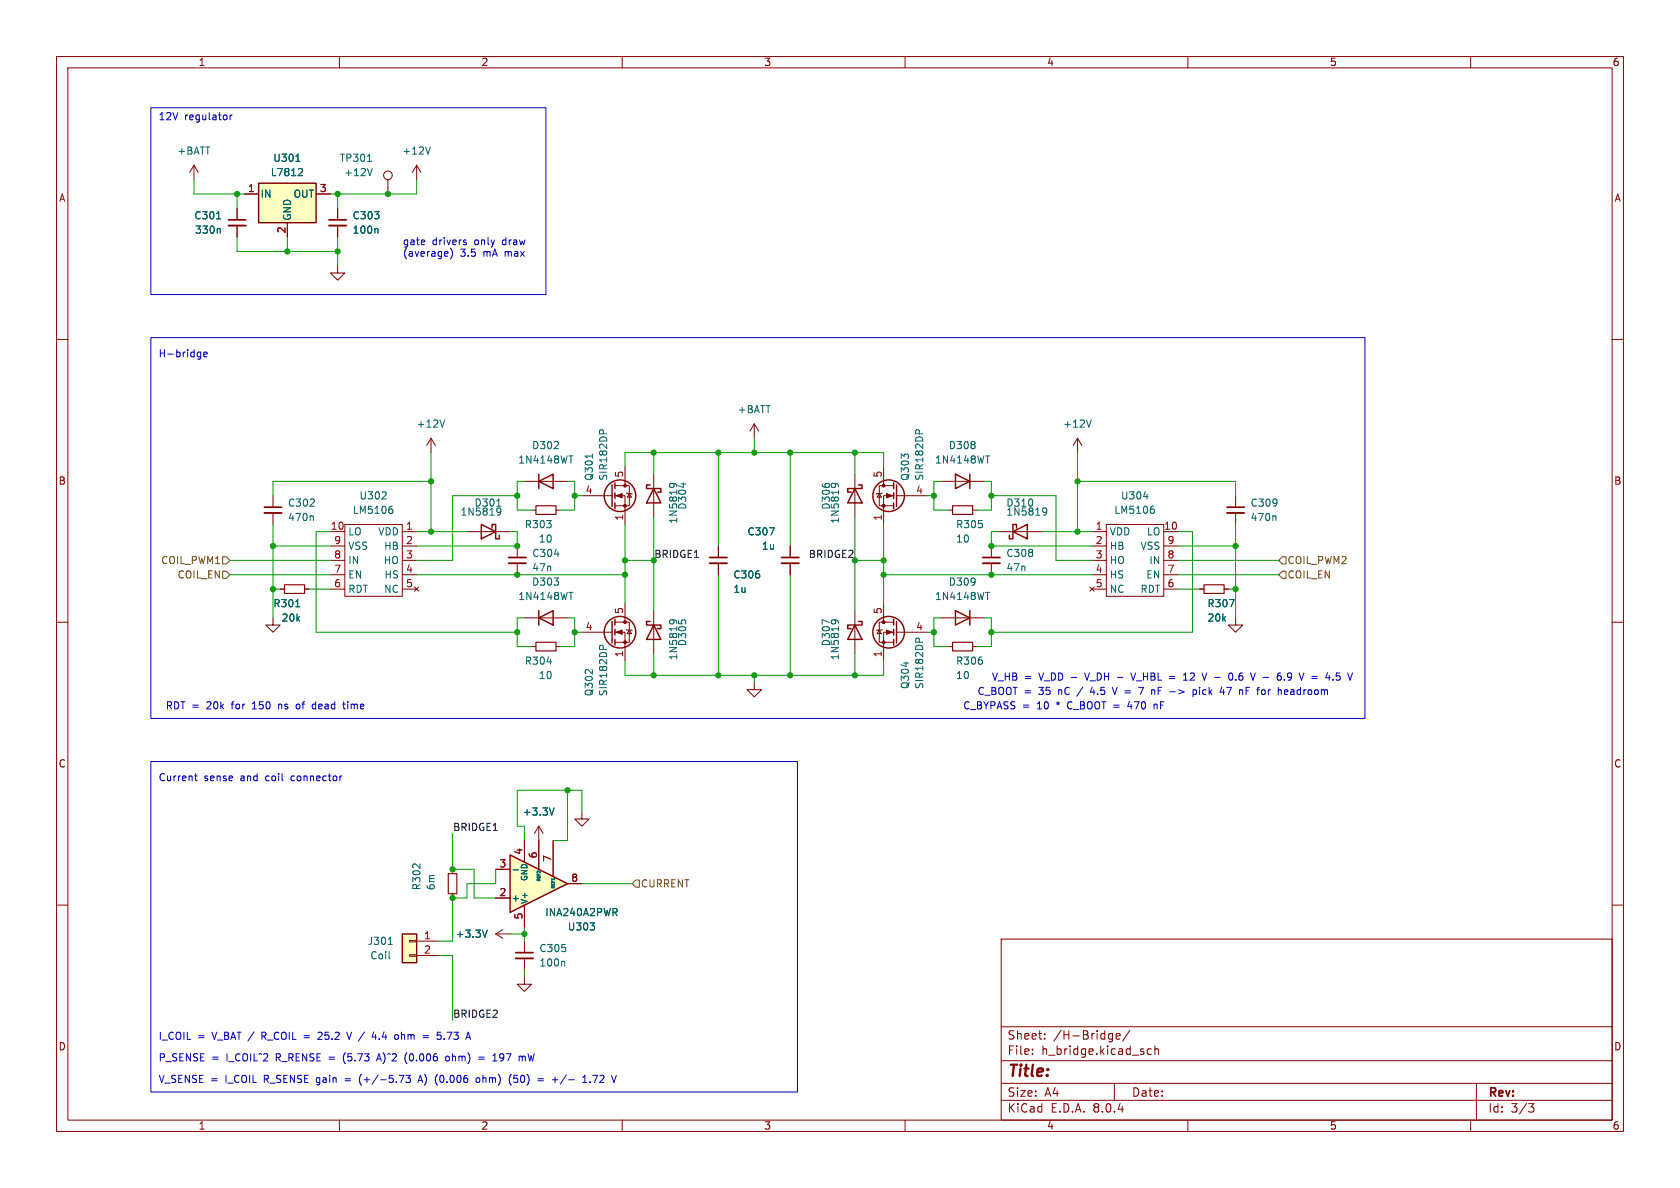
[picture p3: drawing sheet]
<svg xmlns="http://www.w3.org/2000/svg" width="297mm" height="210mm" viewBox="0 0 297 210" stroke-linecap="round" stroke-linejoin="round" font-family="sans-serif">
<g fill="none" stroke="#840000" stroke-width=".18">
<path d="M10 10h277v190h-277zM12 12h273v186h-273zM60 10v2M110 10v2M160 10v2M210 10v2M260 10v2M10 60h2M285 60h2M76.2 77.5l-.8 1.2M76.2 77.5v2.5M76.2 77.5l.8 1.2"/>
<path d="M133.3 74.9l-.7 1.3M133.3 74.9v2.6M133.3 74.9l.8 1.3M190.5 77.5l-.8 1.2M190.5 77.5v2.5M190.5 77.5l.8 1.2M58.4 94h2.6M58.4 96.5h2.6M58.4 99.1h2.6M61 92.7h10.1v12.7h-10.1zM71.1 94h2.6M71.1 96.5h2.6"/>
<path d="M71.1 99.1h2.6M82.5 94h7.7M91.4 96.5v2.1M91.4 99.6v2M92.7 85.1h7.6M94 90.2h.7M98.3 90.2h.8M102.9 87.6h5.3M108.7 87.6h1.8v5.1M108.7 85.9h2.6v3.5h-2.6M110.5 82.6v3.3M110.7 87.1l.2 .1h.7l.2 .2"/>
<path d="M111.3 87.2l.3 .7h-.7zM115.6 83.8v7.6M155.4 87.2l.4 .7h-.7zM156 87.1l-.2 .1h-.7l-.2 .2M156.2 82.6v3.3M158 87.6h-1.8v5.1M158 85.9h-2.6v3.5h2.6M158.5 87.6h5.3M166.4 85.1h7.6M167.6 90.2h.8M172 90.2h.7M175.3 96.5v2.1"/>
<path d="M175.3 99.6v2M193 94h2.6M193 96.5h2.6M193 99.1h2.6M195.6 92.7h10.1v12.7h-10.1zM205.7 94h2.6M205.7 96.5h2.6M205.7 99.1h2.6M218.4 87.6v2.1M218.4 90.7v2M10 110h2M48.3 109.2v1.3h-1.3l1.3 1.3 1.2-1.3h-1.2"/>
<path d="M49.5 104.1h.8M53.8 104.1h.8M58.4 104.1h2.6M58.4 101.6h2.6M71.1 104.1h2.6M71.1 101.6h2.6M73.3 103.8l.7 .7M74 103.8l-.7 .7M92.7 109.2h7.6M94 114.3h.7M98.3 114.3h.8M151.1 108v7.6"/>
<path d="M155.4 111.4l.4 .6h-.7zM156 111.3l-.2 .1h-.7l-.2 .1M156.2 106.7v3.3M158 111.8h-1.8v5M158 110h-2.6v3.5h2.6M158.5 111.8h5.3M166.4 109.2h7.6M192.7 103.8l.7 .7M193 104.1h2.6M193 101.6h2.6M193.4 103.8l-.7 .7M205.7 104.1h2.6"/>
<path d="M205.7 101.6h2.6M212.1 104.1h.8M216.4 104.1h.8M218.4 109.2v1.3h1.3l-1.3 1.3-1.2-1.3h1.2M285 110h2M10 160h2M102.9 143.5v1.3h1.2l-1.2 1.3-1.3-1.3h1.3M285 160h2M92.7 166.4v2M92.7 169.4v2.1M177 166h108v32h-108zM60 198v2"/>
<path d="M110 198v2M160 198v2M177 194.5h108M177 191.5h108M177 187.5h108M177 181.5h108M182.5 186.3v.1M182.5 185.5v.1M184.7 183.6v.1M184.7 182.8v.1M196.2 182.7l.5 .1M196.7 182.7v1.2l-.3 .3"/>
<path d="M196.7 183.6l-.5 .1M197 191.5v3M197.3 183.2l.7-.1v-.3l-.5-.1-.2 .2 .1 .7h.6M199.7 182.1l-1.2 2M203.5 185.5l-.4-.1-.3 .3v.4l.2 .2h.5M204.2 185.5l.2-.1 .3 .1 .1 .9M204.2 184.9v1.5M210 198v2M260 198v2M261 191.5v6.5M270.2 195.1h1l-.5 .6 .4 .1 .1 .5-.3 .3h-.4"/>
</g>
<g fill="none" stroke="#840000" stroke-width=".25">
<path d="M85.1 92.7l2.5 1.3-2.5 1.3zM87 93.3v-.6h.6v2.6h.7v-.7M95.2 85.1l2.6-1.3v2.6zM95.2 83.8v2.6M108.2 85.7v3.8M108.7 85.3v1.1M108.7 87.1v1M108.7 88.9v1M114.9 85.7h-.6v.7h2.5v.6h-.6M115.6 86.4l1.2 2.5h-2.5zM158 85.3v1.1M158 87.1v1"/>
<path d="M158 88.9v1M158.5 85.7v3.8M168.9 83.8l2.5 1.3-2.5 1.3zM171.4 83.8v2.6M95.2 109.2l2.6-1.2v2.5zM95.2 108v2.5M151.1 110.5l1.3 2.5h-2.5zM151.8 109.9h.6v.6h-2.5v.6h.6M158 109.5v1M158 111.3v1M158 113v1M158.5 109.9v3.8"/>
<path d="M168.9 108l2.5 1.2-2.5 1.3zM171.4 108v2.5"/>
<circle cx="109.6" cy="87.6" r="2.79"/>
<circle cx="157.1" cy="87.6" r="2.79"/>
<circle cx="157.1" cy="111.8" r="2.79"/>
</g>
<g fill="none" stroke="#006464" stroke-width=".18">
<path d="M78.6 74.2l-.4 1.3M106 76.2l.2-.2h.3l.2 .2M161.9 76.2l.2-.2h.3l.1 .2M192.9 74.2l-.4 1.3M67.5 88.2h.8M68.2 87.1v.4M69.1 89.5h.2M69.2 90l.3 .2v.3l-.3 .2M87.8 89.5h.7M88.1 89.8l.4 .1a.84 .84 0 0 1-.3 1.2h-.3M88.5 90.3l-.2 .3-.4-.1M98 98h.8"/>
<path d="M100.6 80.6h.7M104.7 80.3v.7M118.9 85.4l.3 .3-.1 .3M119.6 85.8v-.1a.86 .86 0 0 0-1.2 0v.3M120.8 85.4v.8M174.2 80.6h.8M202.2 87.8h.8M203.7 89.5h.3M203.8 90l.3 .2v.3l-.3 .2M225.4 91.2l.2 .2v.6M52.3 107.3h.7M96.7 117h.8"/>
<path d="M100.6 104.7h.7M146.6 110.1l-1.2-.6v.9M147.2 109.6a.84 .84 0 0 1 1 .3v.3M147.5 109.6l.2 .2v.4M161.9 113l.2-.2 .3 .1 .1 .1M174.2 104.7h.8M217.3 106h.9l-.6 1.3M99.7 169.9l.1 .2v.7"/>
</g>
<g fill="#840000" stroke="#840000" stroke-width=".18">
<path d="M156.7 111.4l1 .4-1 .3z"/>
<path d="M156.7 87.2l1 .4-1 .4z"/>
<path d="M109 87.6l1-.4v.8z"/>
<circle cx="156.2" cy="113.5" r=".25"/>
<circle cx="156.2" cy="110" r=".25"/>
<circle cx="156.2" cy="89.4" r=".25"/>
<circle cx="156.2" cy="85.9" r=".25"/>
<circle cx="110.5" cy="89.4" r=".25"/>
<circle cx="110.5" cy="85.9" r=".25"/>
</g>
<path d="M89.9 99.6h3.1M173.7 99.6h3.1M216.9 90.7h3.1M91.2 169.4h3" fill="none" stroke="#840000" stroke-width=".33"/>
<path d="M89.9 98.6h3.1M173.7 98.6h3.1M216.9 89.7h3.1M91.2 168.4h3" fill="none" stroke="#840000" stroke-width=".3"/>
<path d="M94.7 89.4h3.6v1.5h-3.6zM168.4 89.4h3.6v1.5h-3.6zM50.3 103.4h3.5v1.5h-3.5zM94.7 113.5h3.6v1.6h-3.6zM212.9 103.4h3.5v1.5h-3.5z" fill="none" stroke="#840000" stroke-width=".2"/>
<path d="M45.7 32.4h10.2v7h-10.2z" fill="#ffffc2"/>
<path d="M45.7 32.4h10.2v7h-10.2z" fill="none" stroke="#840000" stroke-width=".25"/>
<g fill="none" stroke="#840000" stroke-width=".18">
<path d="M34.3 29.2l-.8 1.3M34.3 29.2v2.6M34.3 29.2l.8 1.3M41.9 36.8v2.1M41.9 39.9v2M43.2 34.3h2.5M50.8 39.4v2.5M55.9 34.3h2.5M59.7 36.8v2.1M59.7 39.9v2M68.6 31.8v2.5M73.7 29.2l-.8 1.3"/>
<path d="M73.7 29.2v2.6M73.7 29.2l.7 1.3M59.7 47v1.3h1.3l-1.3 1.2-1.3-1.2h1.3M95.2 146.1l-.7 1.2M95.2 146.1v2.5M95.2 146.1l.8 1.2"/>
<circle cx="68.6" cy="31" r=".76"/>
</g>
<path d="M38.3 38.7h.7M52.3 28.5h.7M52.9 29.8l.5 .1 .1 .3-.8 .9h.8M65 28.5h.7M65.8 29.8l-.4 1.3M76.1 26l-.4 1.2M38.8 40.4l.2 .2v.6M66.6 40.4l.2 .2v.6M98 142.8l-.5 1.3" fill="none" stroke="#006464" stroke-width=".18"/>
<path d="M40.4 39.9h3M58.2 39.9h3" fill="none" stroke="#840000" stroke-width=".33"/>
<path d="M40.4 38.9h3M58.2 38.9h3" fill="none" stroke="#840000" stroke-width=".3"/>
<path d="M90.2 151.1l10.1 5.1-10.1 5.1z" fill="#ffffc2"/>
<path d="M90.2 151.1l10.1 5.1-10.1 5.1z" fill="none" stroke="#840000" stroke-width=".25"/>
<path d="M87.6 158.8h2.6M87.6 153.7h2.6M92.7 148.6v3.8M95.2 148.6v5.1M97.8 148.6v6.3M100.3 156.2h2.6M92.7 160v3.8" fill="none" stroke="#840000" stroke-width=".18"/>
<g fill="none" stroke="#006464" stroke-width=".18">
<path d="M90.7 153.8h1M95 154.5v.2h.5M95 154.9v.3h.5M95 155.4v.3h.5M95 154v.3M95 154h.2M95.5 154v.3M97.5 155.7v.3h.5M97.5 156.2v.2h.5M97.5 156.7v.2h.5M98 155.3v.3M98 155.4l-.4 .1"/>
<path d="M104.3 163.1h.8l-.4 .5M105 163.7v.6M108.7 161.3l.4 .6M109 160.7l.1 .1-.1 .4"/>
</g>
<path d="M71.1 165.1h2.6v5.1h-2.6z" fill="#ffffc2"/>
<g fill="none" stroke="#840000" stroke-width=".18">
<path d="M41.9 36.8v2.1M41.9 39.9v2M43.2 34.3h2.5M50.8 39.4v2.5M55.9 34.3h2.5M59.7 36.8v2.1M59.7 39.9v2M48.3 87.6v2.1M48.3 90.7v2M127 96.5v2.1M127 99.6v2M139.7 96.5v2.1"/>
<path d="M139.7 99.6v2M151.1 83.8v7.6M176.5 94h7.6M49.5 104.1h.8M53.8 104.1h.8M102.9 111.8h5.3M108.7 111.8h1.8v5M108.7 110h2.6v3.5h-2.6M110.5 106.7v3.3M110.7 111.3l.2 .1h.7l.2 .1M111.3 111.4l.3 .6h-.7zM115.6 108v7.6"/>
<path d="M167.6 114.3h.8M172 114.3h.7M212.1 104.1h.8M216.4 104.1h.8M133.3 120.7v1.2h1.3l-1.3 1.3-1.2-1.3h1.2M80 153.7v.7M80 158v.8M87.6 158.8h2.6M87.6 153.7h2.6M92.7 148.6v3.8M95.2 148.6v5.1M97.8 148.6v6.3"/>
<path d="M100.3 156.2h2.6M72.4 168.8h1.3v.2h-1.3zM72.4 166.2h1.3v.3h-1.3zM73.7 166.4h3.8M73.7 168.9h3.8M87.6 165.1l1.3 .8M87.6 165.1h2.6M88.9 164.3l-1.3 .8M92.7 172.7v1.3h1.3l-1.3 1.3-1.3-1.3h1.3M92.7 160v3.8"/>
</g>
<g fill="none" stroke="#840000" stroke-width=".25">
<path d="M151.1 86.4l1.3 2.5h-2.5zM151.8 85.7h.6v.7h-2.5v.6h.6M179.1 94l2.5-1.3v2.6zM179.7 93.3v-.6h-.6v2.6h-.7v-.7M108.2 109.9v3.8M108.7 109.5v1M108.7 111.3v1M108.7 113v1M114.9 109.9h-.6v.6h2.5v.6h-.6M115.6 110.5l1.2 2.5h-2.5zM71.1 165.1h2.6v5.1h-2.6z"/>
<circle cx="109.6" cy="111.8" r="2.79"/>
</g>
<g fill="none" stroke="#006464" stroke-width=".18">
<path d="M38.3 38.7h.7M52.3 28.5h.7M52.9 29.8l.5 .1 .1 .3-.8 .9h.8M38.8 40.4l.2 .2v.6M66.6 40.4l.2 .2v.6M55.2 91.2l.2 .2v.6M136 93.3h.9l-.6 1.3M147.2 85.4a.84 .84 0 0 1 1 .4v.2M147.5 85.4l.2 .3v.3M184.4 89.9l.4-.1 .2 .1a.84 .84 0 0 1-.3 1.2h-.3M185 90.3l-.2 .3-.4-.1M52.3 107.3h.7"/>
<path d="M106 114.3l.2-.2h.3l.2 .2M118.9 109.6l.3 .2-.1 .4M119.6 109.9v-.1a.86 .86 0 0 0-1.2 0v.4M217.3 106h.9l-.6 1.3M90.7 153.8h1M95 154.5v.2h.5M95 154.9v.3h.5M95 155.4v.3h.5M95 154v.3M95 154h.2M95.5 154v.3M97.5 155.7v.3h.5"/>
<path d="M97.5 156.2v.2h.5M97.5 156.7v.2h.5M98 142.8l-.5 1.3M98 155.3v.3M98 155.4l-.4 .1M68.6 166.9h.8M68.9 169.4l.1 .1M86.1 164.4l-.4 1.3M104.3 163.1h.8l-.4 .5M105 163.7v.6M108.7 161.3l.4 .6M109 160.7l.1 .1-.1 .4"/>
</g>
<path d="M168.4 113.5h3.6v1.6h-3.6zM79.2 154.4h1.6v3.6h-1.6z" fill="none" stroke="#840000" stroke-width=".2"/>
<path d="M46.7 90.7h3.1M125.5 99.6h3M138.2 99.6h3" fill="none" stroke="#840000" stroke-width=".33"/>
<path d="M46.7 89.7h3.1M125.5 98.6h3M138.2 98.6h3" fill="none" stroke="#840000" stroke-width=".3"/>
<g fill="#840000" stroke="#840000" stroke-width=".18">
<path d="M109 111.8l1-.4v.7z"/>
<circle cx="110.5" cy="113.5" r=".25"/>
<circle cx="110.5" cy="110" r=".25"/>
</g>
<path d="M39.4 98.4h.6l.6 .7-.6 .6h-.6zM226.7 98.4h.6v1.3h-.6l-.6-.6zM39.4 101h.6l.6 .6-.6 .6h-.6zM226.7 101h.6v1.2h-.6l-.6-.6zM111.8 156.2l.6-.6h.6v1.2h-.6z" fill="none" stroke="#725600" stroke-width=".18"/>
<g fill="none" stroke="#0000c2" stroke-width=".18">
<path d="M26.7 19.1h69.8v33h-69.8zM40.7 20.3v.9M41 20.3l-.3 .3M26.7 59.7h214.6v67.3h-214.6zM79.1 44.5l.1 .3-.6 .1M79.7 43.9a1.47 1.47 0 0 1-.1 1.9M82.1 42.8l.3 .1 .1 .2-.2 .2h-.3M82.1 42.4l.3 .1M35.1 62.2l.4 .1M35.5 62.2v1.1l-.3 .2M35.5 63l-.4 .1M36 62.7l.6-.2v-.2l-.4-.1-.2 .2 .1 .6h.5"/>
<path d="M191.7 119l.5 1.2M199.9 119l.4 1.2M206.7 119.6h1M206.7 119.9h1M209.3 119.3l.3-.3v1.2M213.3 119l-.4 1.2M217.4 119h.1a.68 .68 0 0 1 .5 .6 .68 .68 0 0 1-.5 .6h-.1M227.9 119l-.3 .2v.3l.3 .3M231.9 119.6h1M231.9 119.9h1M236.3 119h.6M236.3 119.5h.4l.2 .2"/>
<path d="M236.9 120l-.2 .2h-.4M26.7 134.6h114.3v58.4h-114.3zM34.4 137.2h.5M34.6 136.7v1.1l.3 .2M44.6 125.3h.7M44.7 124.3l-.1 .1M49.3 124.5v.8M49.4 124.5l-.1 .1M52.8 124.5h-.3l-.1 .2v.5l.4 .1M55.3 125.2l.1 .1h.4M55.8 124.5h-.4l-.1 .1M60.5 137.2h-.3"/>
<path d="M60.6 124.5h.5M60.8 124v1.1l.3 .2M193.1 121.4l-.3 1h.8M196.6 121.5l.5 1.3M199.7 124l-.3 .9h.8M201.3 121.5h.9l-.6 1.3M204 124.5v.8M204 124.6l.4-.1 .2 .2M206.8 122.3h1M209.2 120.2h.8M210.9 121.9v1.3M210.9 122l.4-.1 .2 .3-.1 .5h-.5"/>
<path d="M212.1 121.5v.1M212.1 121.9v.9M216.8 121.5h.9l-.6 1.3M218.5 120.1v.1M220.3 121.5h.6M220.3 122.1h.4M227.1 120.1v.1M227.2 121.9l.4 .1 .1 .2-.6 .2M227.6 122.7l-.4 .1M227.7 120.2h.3M53.7 183.1h1M53.7 183.4h1"/>
<path d="M56.7 182.5l-.5 .1M56.9 183l-.7 .7h.7M60.8 186.5l-.1 .4 .1 .8M61 190.7h1M61 191.1h1M61.3 182.5l.4 1.2 .4-1.2M63.9 189.9a1.46 1.46 0 0 0 0 1.9M64.4 182.4l-1 1.6M66.1 182.4l-.3 .9h.8M66.4 182.9v.8M66.7 187.2h.6M67 186.3l-.4 1.2"/>
<path d="M70.2 182.9l.2 .2v.4l-.2 .2M70.6 190.1h.8l-.5 1.3M71.6 187.5l.3 .5M71.8 190.1h.8l-.5 .5 .4 .1v.5l-.2 .2-.5-.2M71.9 186.1l-.3 .5M73.9 191.4l.4-1.3 .4 1.3M74 191h.6M74.8 183.1h1M74.8 183.4h1M77.9 182.5h-.6v.6M78.5 183.6v.1M78.9 186.8l.3-.1 .2 .2v.4l-.2 .2h-.3l-.1-.2z"/>
<path d="M84.2 190.6l.2-.1 .4 .1v.5l-.1 .2-.3 .1-.2-.2zM84.6 186.9h1M84.6 187.2h1M87.1 187.5h.8M87.4 186.5l.1-.2v1.2M88.4 186.4v.5M90.1 191.5l.3 .3M90.4 189.9l-.3 .4M90.8 191.2l.5 .2M91.5 190.1h-.6l-.1 .6 .5-.1M92.3 186.9l.2-.2 .3 .1 .1 .7M95.1 190.7h1"/>
<path d="M95.1 191.1h1M97.6 190.9h1M100.1 190l-1.1 1.7M100.6 190.9h.9M103 191.4h.8M103 190.4l.4-.3v1.3M104.3 191.2v.2M104.8 190.1h.8"/>
</g>
<g fill="none" stroke="#009600" stroke-width=".18">
<path d="M34.3 31.8v2.5h8.9M41.9 34.3v2.5M59.7 34.3v2.5M73.7 31.8v2.5h-15.3M41.9 41.9v2.6h17.8M50.8 41.9v2.6M59.7 41.9v5.1M133.3 77.5v2.5M40.6 99.1h17.8M48.3 96.5h10.1M48.3 92.7v16.5M58.4 94h-2.5v17.8h35.5"/>
<path d="M73.7 94h8.8M76.2 85.1h-27.9v2.5M76.2 80v14M90.2 94h1.2v2.5h-17.7M91.4 87.6h-11.4v11.5h-6.3M92.7 85.1h-1.3v5.1h2.6M100.3 85.1h1.3v5.1h-2.5M101.6 87.6h1.3M110.5 82.6v-2.6h45.7v2.6M110.5 92.7v14M110.5 99.1h5.1M115.6 80v3.8"/>
<path d="M115.6 91.4v16.6M127 80v16.5M139.7 80v16.5M151.1 80v3.8M151.1 91.4v16.6M151.1 99.1h5.1M156.2 92.7v14M163.8 87.6h1.3M166.4 85.1h-1.3v5.1h2.5M174 85.1h1.3v5.1h-2.6M175.3 87.6h11.4v11.5h6.3M176.5 94h-1.2v2.5h17.7"/>
<path d="M184.1 94h8.9M190.5 85.1h27.9v2.5M190.5 80v14M208.3 94h2.5v17.8h-35.5M208.3 99.1h17.8M208.3 96.5h10.1M218.4 92.7v16.5M40.6 101.6h17.8M48.3 104.1h1.2M54.6 104.1h3.8M73.7 101.6h36.8M92.7 109.2h-1.3v5.1h2.6"/>
<path d="M100.3 109.2h1.3v5.1h-2.5M101.6 111.8h1.3M110.5 116.8v2.6h45.7v-2.6M115.6 115.6v3.8M127 101.6v17.8M133.3 119.4v1.3M139.7 101.6v17.8M151.1 115.6v3.8M156.2 101.6h36.8M163.8 111.8h1.3M166.4 109.2h-1.3v5.1h2.5M174 109.2h1.3v5.1h-2.6"/>
<path d="M208.3 101.6h17.8M208.3 104.1h3.8M217.2 104.1h1.2M100.3 139.7v8.9h-2.5M80 147.3v6.4h3.8v5.1h3.8M87.6 153.7v2.5h-5.1v2.6h-2.5v7.6h-2.5M102.9 143.5v-3.8h-11.5v6.4h1.3v2.5M102.9 156.2h8.9M77.5 168.9h2.5v11.4M90.2 165.1h2.5M92.7 163.8v2.6M92.7 171.5v1.2"/>
</g>
<g fill="#009600" stroke="#009600" stroke-width=".18">
<circle cx="165.1" cy="87.6" r=".46"/>
<circle cx="151.1" cy="99.1" r=".46"/>
<circle cx="156.2" cy="101.6" r=".46"/>
<circle cx="156.2" cy="99.1" r=".46"/>
<circle cx="165.1" cy="111.8" r=".46"/>
<circle cx="151.1" cy="119.4" r=".46"/>
<circle cx="115.6" cy="80" r=".46"/>
<circle cx="101.6" cy="111.8" r=".46"/>
<circle cx="110.5" cy="101.6" r=".46"/>
<circle cx="101.6" cy="87.6" r=".46"/>
<circle cx="91.4" cy="87.6" r=".46"/>
<circle cx="115.6" cy="119.4" r=".46"/>
<circle cx="115.6" cy="99.1" r=".46"/>
<circle cx="110.5" cy="99.1" r=".46"/>
<circle cx="175.3" cy="96.5" r=".46"/>
<circle cx="175.3" cy="101.6" r=".46"/>
<circle cx="190.5" cy="94" r=".46"/>
<circle cx="190.5" cy="85.1" r=".46"/>
<circle cx="218.4" cy="96.5" r=".46"/>
<circle cx="218.4" cy="104.1" r=".46"/>
<circle cx="175.3" cy="111.8" r=".46"/>
<circle cx="175.3" cy="87.6" r=".46"/>
<circle cx="139.7" cy="80" r=".46"/>
<circle cx="151.1" cy="80" r=".46"/>
<circle cx="76.2" cy="85.1" r=".46"/>
<circle cx="76.2" cy="94" r=".46"/>
<circle cx="48.3" cy="104.1" r=".46"/>
<circle cx="91.4" cy="101.6" r=".46"/>
<circle cx="91.4" cy="96.5" r=".46"/>
<circle cx="48.3" cy="96.5" r=".46"/>
<circle cx="91.4" cy="111.8" r=".46"/>
<circle cx="100.3" cy="139.7" r=".46"/>
<circle cx="59.7" cy="34.3" r=".46"/>
<circle cx="68.6" cy="34.3" r=".46"/>
<circle cx="59.7" cy="44.5" r=".46"/>
<circle cx="41.9" cy="34.3" r=".46"/>
<circle cx="50.8" cy="44.5" r=".46"/>
<circle cx="80" cy="158.8" r=".46"/>
<circle cx="92.7" cy="165.1" r=".46"/>
<circle cx="80" cy="153.7" r=".46"/>
<circle cx="127" cy="119.4" r=".46"/>
<circle cx="127" cy="80" r=".46"/>
<circle cx="133.3" cy="119.4" r=".46"/>
<circle cx="139.7" cy="119.4" r=".46"/>
<circle cx="133.3" cy="80" r=".46"/>
</g>
<text font-size="2.8" fill="#840000" x="178" y="190.9">Title:</text>
<g font-size="2.1" fill="#840000">
<text x="178" y="184">Sheet:</text>
<text x="186.2" y="184">/H-Bridge/</text>
<text x="178" y="186.7">File:</text>
<text x="184.1" y="186.7">h_bridge.kicad_sch</text>
<text x="178" y="196.9">KiCad</text>
<text x="178" y="194.1">Size:</text>
<text x="184.7" y="194.1">A4</text>
<text x="185.7" y="196.9">E.D.A.</text>
<text x="193.3" y="196.9">8.0.4</text>
<text x="200" y="194.1">Date:</text>
<text x="263" y="194.3">Rev:</text>
<text x="263" y="196.9">Id:</text>
<text x="267.1" y="196.9">3/3</text>
</g>
<g font-size="1.8" fill="#840000">
<text x="35" y="11.9">1</text>
<text x="85" y="11.9">2</text>
<text x="135" y="11.9">3</text>
<text x="185" y="11.9">4</text>
<text x="235" y="11.9">5</text>
<text x="285" y="11.9">6</text>
<text x="10.3" y="35.9">A</text>
<text x="285.3" y="35.9">A</text>
<text x="10.3" y="85.9">B</text>
<text x="285.3" y="85.9">B</text>
<text x="10.3" y="135.9">C</text>
<text x="285.3" y="135.9">C</text>
<text x="10.3" y="185.9">D</text>
<text x="285.3" y="185.9">D</text>
<text x="35" y="199.9">1</text>
<text x="85" y="199.9">2</text>
<text x="135" y="199.9">3</text>
<text x="185" y="199.9">4</text>
<text x="235" y="199.9">5</text>
<text x="285" y="199.9">6</text>
</g>
<g font-size="1.8" fill="#0000c2">
<text x="27.9" y="21.3">12V</text>
<text x="32.6" y="21.3">regulator</text>
<text x="71.1" y="43.4">gate</text>
<text x="71.1" y="45.5">(average)</text>
<text x="76.4" y="43.4">drivers</text>
<text x="81.4" y="45.5">3.5</text>
<text x="84" y="43.4">only</text>
<text x="85.6" y="45.5">mA</text>
<text x="89.1" y="43.4">draw</text>
<text x="89.5" y="45.5">max</text>
<text x="27.9" y="63.3">H-bridge</text>
<text x="29.2" y="125.5">RDT =</text>
<text x="36.6" y="125.5">20k</text>
<text x="41.2" y="125.5">for</text>
<text x="45.1" y="125.5">150</text>
<text x="49.9" y="125.5">ns</text>
<text x="53.2" y="125.5">of</text>
<text x="56.3" y="125.5">dead</text>
<text x="62" y="125.5">time</text>
<text x="170.2" y="125.5">C_BYPASS =</text>
<text x="172.7" y="122.9">C_BOOT =</text>
<text x="175.3" y="120.4">V_HB =</text>
<text x="183.5" y="125.5">10</text>
<text x="183.8" y="122.9">35</text>
<text x="183.8" y="120.4">V_DD -</text>
<text x="187.1" y="125.5">*</text>
<text x="187.4" y="122.9">nC</text>
<text x="189.2" y="125.5">C_BOOT =</text>
<text x="190.9" y="122.9">/</text>
<text x="192.3" y="120.4">V_DH -</text>
<text x="193.5" y="122.9">4.5</text>
<text x="197.6" y="122.9">V =</text>
<text x="200.2" y="125.5">470</text>
<text x="200.9" y="120.4">V_HBL</text>
<text x="202.6" y="122.9">7</text>
<text x="205" y="122.9">nF</text>
<text x="205" y="125.5">nF</text>
<text x="207.8" y="120.4">=</text>
<text x="208.4" y="122.9">-&gt;</text>
<text x="210.5" y="120.4">12</text>
<text x="212.8" y="122.9">pick</text>
<text x="214.1" y="120.4">V -</text>
<text x="217.8" y="122.9">47</text>
<text x="219.1" y="120.4">0.6</text>
<text x="221.4" y="122.9">nF</text>
<text x="223.3" y="120.4">V -</text>
<text x="224.8" y="122.9">for</text>
<text x="228.3" y="120.4">6.9</text>
<text x="228.6" y="122.9">headroom</text>
<text x="232.5" y="120.4">V =</text>
<text x="237.5" y="120.4">4.5</text>
<text x="27.9" y="138.2">Current</text>
<text x="36.1" y="138.2">sense</text>
<text x="42.6" y="138.2">and</text>
<text x="47.2" y="138.2">coil</text>
<text x="51.9" y="138.2">connector</text>
<text x="27.9" y="183.9">I_COIL</text>
<text x="34.9" y="183.9">=</text>
<text x="37.7" y="183.9">V_BAT /</text>
<text x="46.7" y="183.9">R_COIL</text>
<text x="57.1" y="183.9">25.2</text>
<text x="67.3" y="183.9">4.4</text>
<text x="71.5" y="183.9">ohm</text>
<text x="76.6" y="183.9">=</text>
<text x="79.4" y="183.9">5.73</text>
<text x="27.9" y="187.7">P_SENSE</text>
<text x="27.9" y="191.5">V_SENSE =</text>
<text x="37.4" y="187.7">=</text>
<text x="40" y="191.5">I_COIL</text>
<text x="40.1" y="187.7">I_COIL^2</text>
<text x="46.9" y="191.5">R_SENSE gain</text>
<text x="49.1" y="187.7">R_RENSE =</text>
<text x="61.3" y="187.7">(5.73</text>
<text x="64.4" y="191.5">(+/-5.73</text>
<text x="67.6" y="187.7">A)^2</text>
<text x="72.6" y="187.7">(0.006</text>
<text x="75.1" y="191.5">A)</text>
<text x="78.2" y="191.5">(0.006</text>
<text x="80.1" y="187.7">ohm)</text>
<text x="85.6" y="191.5">ohm)</text>
<text x="86.1" y="187.7">=</text>
<text x="88.8" y="187.7">197</text>
<text x="91.7" y="191.5">(50)</text>
<text x="93.6" y="187.7">mW</text>
<text x="96.9" y="191.5">=</text>
<text x="105.3" y="191.5">1.72</text>
</g>
<g font-size="1.8" fill="#006464">
<text x="31.3" y="27.5">+BATT</text>
<text x="48.2" y="28.8">U301</text>
<text x="60" y="28.8">TP301</text>
<text x="71" y="27.5">+12V</text>
<text x="46" y="35.2">IN</text>
<text x="47.8" y="31.3">L7812</text>
<text x="51.8" y="35.2">OUT</text>
<text x="60.7" y="31.3">+12V</text>
<text x="34.3" y="39">C301</text>
<text x="34.4" y="41.5">330n</text>
<text x="51.7" y="39.1" transform="rotate(-90 51.7 39.1)">GND</text>
<text x="62.2" y="39">C303</text>
<text x="62.2" y="41.5">100n</text>
<text x="73.6" y="75.8">+12V</text>
<text x="130.3" y="73.3">+BATT</text>
<text x="187.9" y="75.8">+12V</text>
<text x="91.5" y="82.1">1N4148WT</text>
<text x="94" y="79.6">D302</text>
<text x="165.2" y="82.1">1N4148WT</text>
<text x="167.6" y="79.6">D308</text>
<text x="50.8" y="89.8">C302</text>
<text x="63.5" y="88.5">U302</text>
<text x="83.8" y="89.8">D301</text>
<text x="105" y="85.1" transform="rotate(-90 105 85.1)">Q301</text>
<text x="107.5" y="85.1" transform="rotate(-90 107.5 85.1)">SIR182DP</text>
<text x="160.9" y="85.1" transform="rotate(-90 160.9 85.1)">Q303</text>
<text x="163.4" y="85.1" transform="rotate(-90 163.4 85.1)">SIR182DP</text>
<text x="177.8" y="89.8">D310</text>
<text x="198.1" y="88.5">U304</text>
<text x="221" y="89.8">C309</text>
<text x="50.8" y="92.3">470n</text>
<text x="61.5" y="94.8">LO</text>
<text x="62.3" y="91">LM5106</text>
<text x="66.8" y="94.8">VDD</text>
<text x="81.3" y="91.4">1N5819</text>
<text x="92.7" y="93.6">R303</text>
<text x="119.9" y="92.7" transform="rotate(-90 119.9 92.7)">1N5819</text>
<text x="121.5" y="90.2" transform="rotate(-90 121.5 90.2)">D304</text>
<text x="132" y="94.8">C307</text>
<text x="146.9" y="90.2" transform="rotate(-90 146.9 90.2)">D306</text>
<text x="148.5" y="92.7" transform="rotate(-90 148.5 92.7)">1N5819</text>
<text x="168.9" y="93.6">R305</text>
<text x="177.8" y="91.4">1N5819</text>
<text x="196.1" y="94.8">VDD</text>
<text x="196.9" y="91">LM5106</text>
<text x="202.7" y="94.8">LO</text>
<text x="221" y="92.3">470n</text>
<text x="61.5" y="99.9">IN</text>
<text x="61.5" y="97.4">VSS</text>
<text x="67.7" y="99.9">HO</text>
<text x="67.8" y="97.4">HB</text>
<text x="94" y="98.7">C304</text>
<text x="94" y="101.2">47n</text>
<text x="95.2" y="96.1">10</text>
<text x="134.6" y="97.4">1u</text>
<text x="168.9" y="96.1">10</text>
<text x="177.8" y="98.7">C308</text>
<text x="177.8" y="101.2">47n</text>
<text x="196.1" y="97.4">HB</text>
<text x="196.1" y="99.9">HO</text>
<text x="201.5" y="97.4">VSS</text>
<text x="203.1" y="99.9">IN</text>
<text x="48.2" y="107.5">R301</text>
<text x="61.5" y="105">RDT</text>
<text x="61.5" y="102.5">EN</text>
<text x="67.8" y="105">NC</text>
<text x="67.9" y="102.5">HS</text>
<text x="91.5" y="106.3">1N4148WT</text>
<text x="94" y="103.7">D303</text>
<text x="129.5" y="102.5">C306</text>
<text x="129.5" y="105">1u</text>
<text x="165.2" y="106.3">1N4148WT</text>
<text x="167.6" y="103.7">D309</text>
<text x="196.1" y="102.5">HS</text>
<text x="196.1" y="105">NC</text>
<text x="201.5" y="105">RDT</text>
<text x="202.5" y="102.5">EN</text>
<text x="213.4" y="107.5">R307</text>
<text x="49.7" y="110.1">20k</text>
<text x="213.4" y="110.1">20k</text>
<text x="92.7" y="117.7">R304</text>
<text x="119.9" y="116.8" transform="rotate(-90 119.9 116.8)">1N5819</text>
<text x="121.5" y="114.3" transform="rotate(-90 121.5 114.3)">D305</text>
<text x="146.9" y="114.3" transform="rotate(-90 146.9 114.3)">D307</text>
<text x="148.5" y="116.8" transform="rotate(-90 148.5 116.8)">1N5819</text>
<text x="168.9" y="117.7">R306</text>
<text x="95.2" y="120.2">10</text>
<text x="105" y="123.2" transform="rotate(-90 105 123.2)">Q302</text>
<text x="107.5" y="123.2" transform="rotate(-90 107.5 123.2)">SIR182DP</text>
<text x="160.9" y="121.9" transform="rotate(-90 160.9 121.9)">Q304</text>
<text x="163.4" y="121.9" transform="rotate(-90 163.4 121.9)">SIR182DP</text>
<text x="168.9" y="120.2">10</text>
<text x="92.3" y="144.4">+3.3V</text>
<text x="74.5" y="157.5" transform="rotate(-90 74.5 157.5)">R302</text>
<text x="77.1" y="157.5" transform="rotate(-90 77.1 157.5)">6m</text>
<text x="90.3" y="159.6">+</text>
<text x="64.9" y="167.2">J301</text>
<text x="80.5" y="166">+3.3V</text>
<text x="96.3" y="162.2">INA240A2PWR</text>
<text x="100.3" y="164.7">U303</text>
<text x="65.4" y="169.8">Coil</text>
<text x="95.3" y="168.5">C305</text>
<text x="95.3" y="171">100n</text>
</g>
<g font-size="1.8" fill="#a90000">
<text x="43.7" y="34">1</text>
<text x="56.4" y="34">3</text>
<text x="50.5" y="41.3" transform="rotate(-90 50.5 41.3)">2</text>
<text x="103.4" y="87.4">4</text>
<text x="110.2" y="84.5" transform="rotate(-90 110.2 84.5)">5</text>
<text x="156" y="84.5" transform="rotate(-90 156 84.5)">5</text>
<text x="161.9" y="87.4">4</text>
<text x="58.4" y="93.7">10</text>
<text x="71.7" y="93.7">1</text>
<text x="110.2" y="92.1" transform="rotate(-90 110.2 92.1)">1</text>
<text x="156" y="92.1" transform="rotate(-90 156 92.1)">1</text>
<text x="193.6" y="93.7">1</text>
<text x="205.7" y="93.7">10</text>
<text x="59" y="101.3">7</text>
<text x="59" y="98.8">8</text>
<text x="59" y="96.3">9</text>
<text x="71.7" y="96.3">2</text>
<text x="71.7" y="98.8">3</text>
<text x="71.7" y="101.3">4</text>
<text x="193.6" y="96.3">2</text>
<text x="193.6" y="98.8">3</text>
<text x="193.6" y="101.3">4</text>
<text x="206.3" y="101.3">7</text>
<text x="206.3" y="98.8">8</text>
<text x="206.3" y="96.3">9</text>
<text x="59" y="103.9">6</text>
<text x="71.7" y="103.9">5</text>
<text x="193.6" y="103.9">5</text>
<text x="206.3" y="103.9">6</text>
<text x="103.4" y="111.5">4</text>
<text x="110.2" y="108.7" transform="rotate(-90 110.2 108.7)">5</text>
<text x="156" y="108.7" transform="rotate(-90 156 108.7)">5</text>
<text x="161.9" y="111.5">4</text>
<text x="110.2" y="116.3" transform="rotate(-90 110.2 116.3)">1</text>
<text x="156" y="116.3" transform="rotate(-90 156 116.3)">1</text>
<text x="88.2" y="153.4">3</text>
<text x="92.5" y="151.2" transform="rotate(-90 92.5 151.2)">4</text>
<text x="95" y="151.8" transform="rotate(-90 95 151.8)">6</text>
<text x="97.5" y="152.5" transform="rotate(-90 97.5 152.5)">7</text>
<text x="100.9" y="156">8</text>
<text x="88.2" y="158.5">2</text>
<text x="74.9" y="166.1">1</text>
<text x="92.5" y="162.6" transform="rotate(-90 92.5 162.6)">5</text>
<text x="74.9" y="168.7">2</text>
</g>
<g font-size="1.8" fill="#725600">
<text x="28.4" y="99.9">COIL_PWM1</text>
<text x="227.5" y="99.9">COIL_PWM2</text>
<text x="31.3" y="102.5">COIL_EN</text>
<text x="227.5" y="102.5">COIL_EN</text>
<text x="113.2" y="157.1">CURRENT</text>
</g>
<g font-size="1.8" fill="#0f0f0f">
<text x="115.6" y="98.7">BRIDGE1</text>
<text x="142.9" y="98.7">BRIDGE2</text>
<text x="80" y="147">BRIDGE1</text>
<text x="80" y="180">BRIDGE2</text>
</g>
<g font-size="1.4" fill="#006464">
<text x="93.4" y="155.9" transform="rotate(-90 93.4 155.9)">GND</text>
<text x="93.4" y="159.9" transform="rotate(-90 93.4 159.9)">V+</text>
</g>
<g font-size=".7" fill="#006464">
<text x="95.7" y="156" transform="rotate(-90 95.7 156)">REF2</text>
<text x="98.3" y="157.3" transform="rotate(-90 98.3 157.3)">REF1</text>
</g>
</svg>
